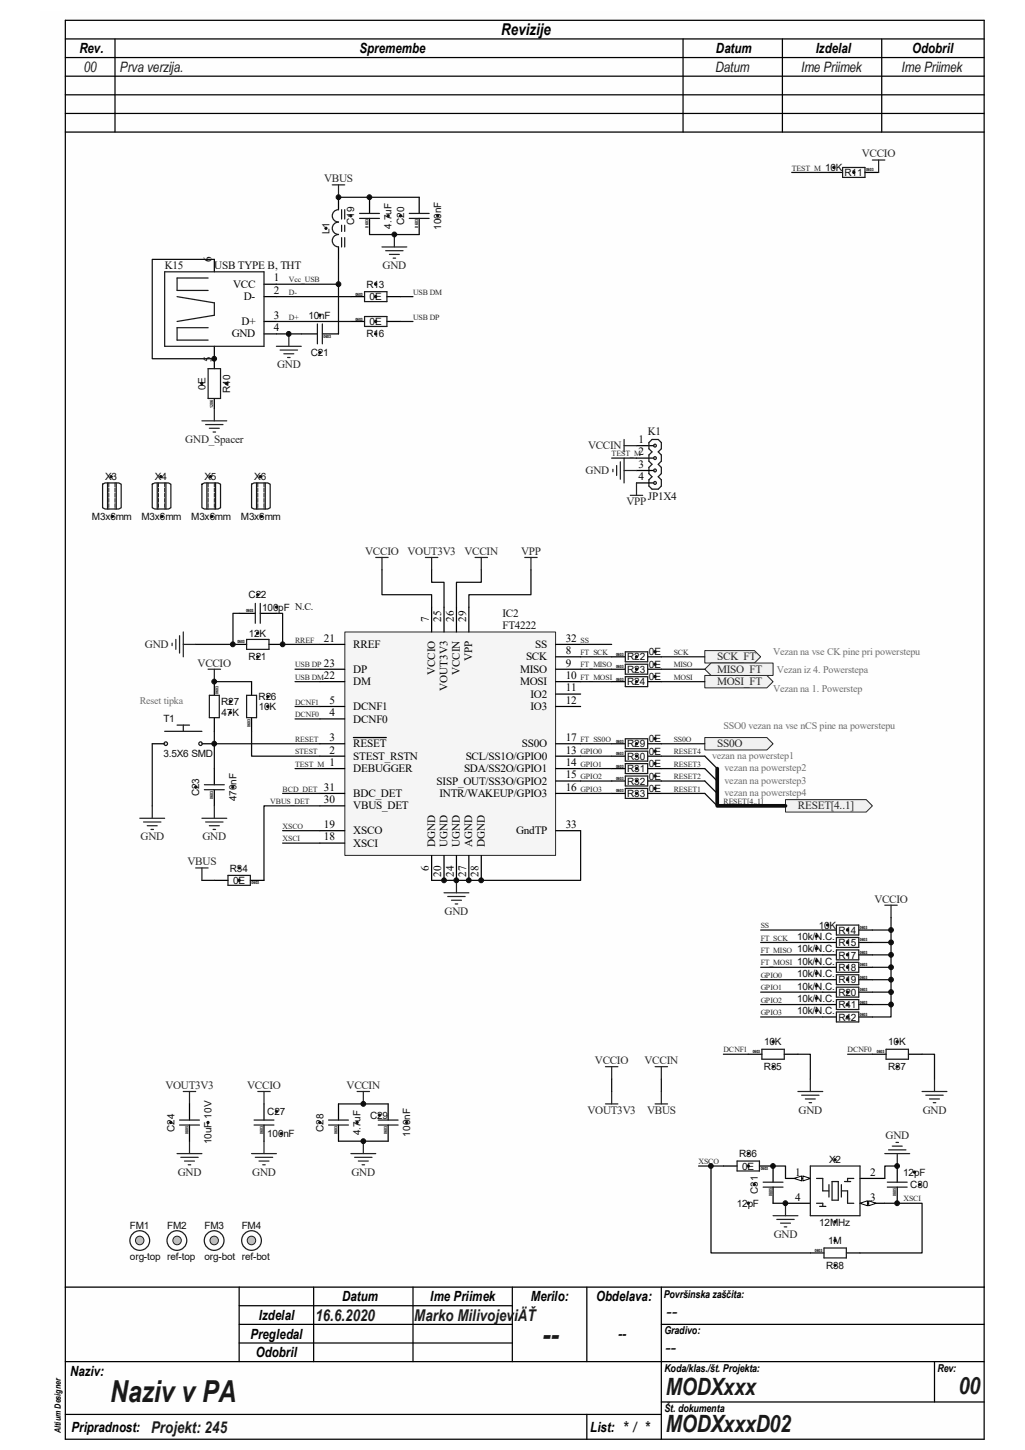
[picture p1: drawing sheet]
<svg xmlns="http://www.w3.org/2000/svg" width="210mm" height="297mm" viewBox="0 0 210 297" stroke-linecap="round" stroke-linejoin="round" font-family="sans-serif">
<path d="M8.3 2.3h193.3v292.5h-193.3z" fill="#fefefe"/>
<g fill="none" stroke="#000" stroke-width=".25">
<path d="M13.4 4.2h188.2v290.6h-188.2zM13.4 8h188.2M13.4 11.8h188.2M13.4 15.6h188.2M13.4 19.4h188.2M23.6 8v19.1M140 8v19.1M160.3 8v19.1M180.7 8v19.1M13.4 23.2h188.2M13.4 27.1h188.2M13.4 263.6h188.2"/>
<path d="M13.4 278.9h188.2M49 267.5h56M49 271.3h56M49 275.1h56M49 263.6v15.3M64.3 263.6v15.3M84.6 263.6v15.3M105 263.6v15.3M120.2 263.6v15.3M135.5 271.3h66.1M135.5 263.6v31.2M191.5 278.9v8.3"/>
<path d="M13.4 289.7h122.1M120.2 289.7v5.1M135.5 287.2h66.1"/>
</g>
<circle cx="28.6" cy="254.1" r="2.02" fill="none" stroke="#1c1c1c" stroke-width=".25"/>
<circle cx="28.6" cy="254.1" r=".87" fill="#c0c0c0" stroke="#1c1c1c" stroke-width=".2"/>
<circle cx="36.3" cy="254.1" r="2.02" fill="none" stroke="#1c1c1c" stroke-width=".25"/>
<circle cx="36.3" cy="254.1" r=".87" fill="#c0c0c0" stroke="#1c1c1c" stroke-width=".2"/>
<circle cx="43.9" cy="254.1" r="2.02" fill="none" stroke="#1c1c1c" stroke-width=".25"/>
<circle cx="43.9" cy="254.1" r=".87" fill="#c0c0c0" stroke="#1c1c1c" stroke-width=".2"/>
<circle cx="51.5" cy="254.1" r="2.02" fill="none" stroke="#1c1c1c" stroke-width=".25"/>
<circle cx="51.5" cy="254.1" r=".87" fill="#c0c0c0" stroke="#1c1c1c" stroke-width=".2"/>
<path d="M68.1 37.9h2.5M69.4 37.9v2.5M78.3 50.6h5M79 51.4h3.6M79.8 52.1h2M80.5 52.9h.6M80.8 48v2.6M41.4 86.2h5.1M42.1 87h3.6M42.9 87.7h2M43.7 88.5h.5M43.9 83.7v2.5" fill="none" stroke="#262626" stroke-width=".25"/>
<path d="M69.4 40.4v2.6M69.4 50.6v2.5M75.7 40.4v3.3M75.7 44.7v3.3M85.9 40.4v3.3M85.9 44.7v3.3M61.7 68.4h3.3M66 68.4h3.4M71.9 60.8h2.8M71.9 65.8h2.8M79.3 60.8h2.8M79.3 65.8h2.8" fill="none" stroke="#000" stroke-width=".25"/>
<g fill="none" stroke="#1c1c1c" stroke-width=".25">
<path d="M69.4 43a1.26 1.26 0 0 0-1.3 1.2 1.26 1.26 0 0 0 1.3 1.3 1.27 1.27 0 0 0-1.3 1.2 1.27 1.27 0 0 0 1.3 1.3M69.4 48a1.26 1.26 0 0 0-1.3 1.3 1.26 1.26 0 0 0 1.3 1.3M70 43v1.9M70 46.1v1.3M70 48.7v1.9M70.6 43v1.9M70.6 46.1v1.3M70.6 48.7v1.9M73.7 44.7h4.1M73.7 43.7h4.1M74.7 59.7h4.6v2.1h-4.6zM83.9 44.7h4"/>
<path d="M83.9 43.7h4M65 66.4v4M66 66.4v4M74.7 64.8h4.6v2.1h-4.6z"/>
</g>
<g fill="#0e0e0e" stroke="#0e0e0e" stroke-width=".2">
<circle cx="77" cy="58.2" r=".23"/>
<circle cx="77" cy="60.7" r=".23"/>
<circle cx="77" cy="68.4" r=".23"/>
<circle cx="77" cy="65.8" r=".23"/>
<circle cx="71.9" cy="44.2" r=".23"/>
<circle cx="79.5" cy="44.2" r=".23"/>
<circle cx="82.1" cy="44.2" r=".23"/>
<circle cx="89.7" cy="44.2" r=".23"/>
<circle cx="66.8" cy="46.8" r=".23"/>
<circle cx="65.5" cy="72.2" r=".23"/>
<circle cx="65.5" cy="64.6" r=".23"/>
</g>
<path d="M70.7 129.5h43.1v45.7h-43.1z" fill="#f5f5f5"/>
<path d="M70.7 129.5h43.1v45.7h-43.1z" fill="none" stroke="#262626" stroke-width=".2"/>
<g fill="none" stroke="#000" stroke-width=".25">
<path d="M43.9 139.6v2.8M47.7 132h2.8M49 125.6h3.3M51.5 139.6v2.8M53.3 125.6h3.3M55.1 132h2.8M65.5 137.1h5.1M65.5 139.6h5.1M65.5 132h5.1M88.4 124.4v5.1M91 124.4v5.1M93.5 124.4v5.1"/>
<path d="M96.1 124.4v5.1M113.9 134.5h5.1M113.9 137.1h5.1M113.9 139.6h5.1M113.9 132h5.1M125.3 134.5h2.8M125.3 137.1h2.8M125.3 139.6h2.8M132.7 134.5h2.8M132.7 137.1h2.8M132.7 139.6h2.8M43.9 147v2.8"/>
<path d="M43.9 157.4v3.3M51.5 147v2.8M65.5 157.4h5.1M65.5 154.9h5.1M65.5 152.3h5.1M65.5 147.3h5.1M65.5 144.7h5.1M72.4 151.1h6.8M113.9 157.4h5.1M113.9 154.9h5.1M113.9 152.3h5.1M113.9 144.7h5.1"/>
<path d="M113.9 142.2h5.1M113.9 160h5.1M125.3 152.3h2.8M132.7 152.3h2.8M43.9 161.8v3.3M65.5 162.5h5.1M65.5 172.7h5.1M65.5 170.2h5.1M65.5 165.1h5.1M88.4 175.2v5.1M91 175.2v5.1M93.5 175.2v5.1"/>
<path d="M96.1 175.2v5.1M98.6 175.2v5.1M113.9 162.5h5.1M113.9 170.2h5.1M43.9 180.3h2.8M51.3 180.3h2.8M160.9 241.4h5.1"/>
</g>
<path d="M50.5 131h4.6v2h-4.6zM52.3 123.6v4.1M53.3 123.6v4.1M128.1 133.5h4.6v2.1h-4.6zM128.1 136.1h4.6v2h-4.6zM128.1 138.6h4.6v2h-4.6zM42.9 142.4h2v4.6h-2zM50.5 142.4h2.1v4.6h-2.1zM128.1 151.3h4.6v2.1h-4.6zM41.9 161.8h4.1M41.9 160.7h4.1M46.7 179.3h4.6v2h-4.6z" fill="none" stroke="#1c1c1c" stroke-width=".25"/>
<g fill="#0e0e0e" stroke="#0e0e0e" stroke-width=".2">
<circle cx="52.8" cy="134.5" r=".23"/>
<circle cx="52.8" cy="129.7" r=".23"/>
<circle cx="52.8" cy="121.8" r=".23"/>
<circle cx="56.6" cy="124.4" r=".23"/>
<circle cx="47.2" cy="143.7" r=".23"/>
<circle cx="47.2" cy="146" r=".23"/>
<circle cx="54.9" cy="142.7" r=".23"/>
<circle cx="54.9" cy="144.7" r=".23"/>
<circle cx="40.1" cy="161.2" r=".23"/>
<circle cx="47.7" cy="161.2" r=".23"/>
<circle cx="49" cy="177.8" r=".23"/>
<circle cx="49" cy="180.3" r=".23"/>
<circle cx="130.4" cy="134.5" r=".23"/>
<circle cx="134.2" cy="133.5" r=".23"/>
<circle cx="130.4" cy="137.1" r=".23"/>
<circle cx="134.2" cy="136.1" r=".23"/>
<circle cx="130.4" cy="139.6" r=".23"/>
<circle cx="134.2" cy="138.6" r=".23"/>
<circle cx="130.4" cy="152.3" r=".23"/>
<circle cx="134.2" cy="151.3" r=".23"/>
</g>
<g fill="none" stroke="#262626" stroke-width=".25">
<path d="M77 114.2h2.5M78.3 114.2v2.5M87.2 114.2h2.5M88.4 114.2v2.5M107.5 114.2h2.6M108.8 114.2v2.5M35.3 131.7v.5M36 131v2M36.8 130.2v3.6M37.6 129.5v5M37.6 132h2.5M42.6 137.1h2.6"/>
<path d="M43.9 137.1v2.5M41.4 167.6h5.1M42.1 168.4h3.6M42.9 169.1h2M43.7 169.9h.5M43.9 165.1v2.5M91 182.9h5.1M91.7 183.6h3.6M92.5 184.4h2M93.3 185.2h.5M93.5 180.3v2.6"/>
</g>
<g fill="#fefefe" stroke="#000" stroke-width=".2">
<path d="M164.5 240.9l1.5 .5-1.5 .5z"/>
<path d="M162.7 241.4l1.6-.5v1z"/>
</g>
<path d="M160.9 246.5h5.1M176.2 246.5h5.1M176.2 241.4h5.1" fill="none" stroke="#000" stroke-width=".25"/>
<g fill="#fefefe" stroke="#000" stroke-width=".2">
<path d="M176.2 246.5l1.5-.5v1z"/>
<path d="M178 246l1.5 .5-1.5 .5z"/>
</g>
<g fill="none" stroke="#1c1c1c" stroke-width=".25">
<path d="M172.6 34.3h4.6v2h-4.6zM33.7 55.7h20.4v15.2h-20.4zM42.6 56.9h-6.3v2.6h6.3M36.3 60.8l7.6 1.2v2.6l-7.6 1.2M42.6 67.1h-6.3v2.6h6.3M171.4 189.5h4.6v2h-4.6zM171.4 192h4.6v2.1h-4.6zM171.4 194.6h4.6v2h-4.6zM171.4 197.1h4.6v2.1h-4.6zM171.4 199.7h4.6v2h-4.6zM156.1 214.9h4.6v2.1h-4.6zM171.4 202.2h4.6v2h-4.6z"/>
<path d="M181.6 214.9h4.5v2.1h-4.5zM52.1 230.4h4M52.1 229.4h4M77.5 230.4h4.1M77.5 229.4h4.1M151 237.8h4.6v2.1h-4.6zM166 238.8h10.2v10.2h-10.2zM167.3 246.5h1.3v.6M167.3 241.4h1.3v2.5h1.2M167.9 247.1h1.3M168.8 255.6h4.6v2.1h-4.6zM169.8 242.7v2.5"/>
<path d="M170.5 242h1.3v3.8h-1.3zM172.4 243.9h1.3v2.6h1.2M172.4 242.7v2.5M173 242h1.3M174.9 241.4h-1.2v.6"/>
</g>
<g fill="#0e0e0e" stroke="#0e0e0e" stroke-width=".2">
<circle cx="171.1" cy="237.6" r=".23"/>
<circle cx="171.1" cy="250.3" r=".23"/>
<circle cx="153.3" cy="236.3" r=".23"/>
<circle cx="153.3" cy="238.8" r=".23"/>
<circle cx="77.7" cy="228.4" r=".23"/>
<circle cx="83.3" cy="229.9" r=".23"/>
<circle cx="56.6" cy="227.6" r=".23"/>
<circle cx="57.6" cy="232.2" r=".23"/>
<circle cx="171.1" cy="259.2" r=".23"/>
<circle cx="171.1" cy="254.1" r=".23"/>
<circle cx="173.6" cy="190.5" r=".23"/>
<circle cx="169.6" cy="189.5" r=".23"/>
<circle cx="173.6" cy="193" r=".23"/>
<circle cx="167.3" cy="191.8" r=".23"/>
<circle cx="173.6" cy="195.6" r=".23"/>
<circle cx="167.3" cy="194.3" r=".23"/>
<circle cx="173.6" cy="198.1" r=".23"/>
<circle cx="167.3" cy="196.9" r=".23"/>
<circle cx="173.6" cy="200.7" r=".23"/>
<circle cx="167.3" cy="199.4" r=".23"/>
<circle cx="173.6" cy="203.2" r=".23"/>
<circle cx="167.3" cy="201.9" r=".23"/>
<circle cx="174.9" cy="35.3" r=".23"/>
<circle cx="170.8" cy="34.3" r=".23"/>
<circle cx="183.8" cy="218.5" r=".23"/>
<circle cx="183.8" cy="213.4" r=".23"/>
<circle cx="158.4" cy="218.5" r=".23"/>
<circle cx="158.4" cy="213.4" r=".23"/>
</g>
<g fill="none" stroke="#000" stroke-width=".25">
<path d="M169.8 35.3h2.8M177.2 35.3h2.8M43.9 53.1v2.6M54.1 58.2h2.5M43.9 70.9v2.6M54.1 60.8h2.5M54.1 65.8h2.5M54.1 68.4h2.5M168.6 190.5h2.8M168.6 193.1h2.8M168.6 195.6h2.8M168.6 198.1h2.8"/>
<path d="M176 190.5h2.8M176 193.1h2.8M176 195.6h2.8M176 198.1h2.8M153.3 215.9h2.8M160.7 215.9h2.8M168.6 200.7h2.8M168.6 203.2h2.8M176 200.7h2.8M176 203.2h2.8M178.8 215.9h2.8M186.1 215.9h2.8"/>
<path d="M54.1 226.1v3.3M54.1 230.4v3.4M79.5 226.1v3.3M79.5 230.4v3.4M148.2 238.8h2.8M155.6 238.8h2.8M166 256.6h2.8M173.4 256.6h2.8"/>
</g>
<g fill="none" stroke="#262626" stroke-width=".25">
<path d="M178.8 32.8h2.5M180 32.8v2.5M97.3 114.2h2.6M98.6 114.2v2.5M181.3 185.4h2.5M182.6 185.4v2.6M124.1 218.5h2.5M125.3 218.5v2.5M134.2 218.5h2.6M135.5 218.5v2.5M36.3 236.3h5.1M37 237.1h3.6"/>
<path d="M37.6 223.6h2.5M37.8 237.8h2M38.6 238.6h.5M38.8 223.6v2.5M38.8 233.8v2.5M51.5 236.3h5.1M52.3 237.1h3.6M52.8 223.6h2.6M53.1 237.8h2M53.8 238.6h.5M54.1 223.6v2.5M54.1 233.8v2.5"/>
<path d="M71.9 236.3h5.1M72.7 237.1h3.5M73.2 223.6h2.5M73.4 237.8h2.1M74.2 238.6h.5M74.4 223.6v2.5M74.4 233.8v2.5M124.1 226.1h2.5M125.3 223.6v2.5M134.2 226.1h2.6M135.5 223.6v2.5M163.5 223.6h5.1"/>
<path d="M164.3 224.3h3.5M165 225.1h2M165.8 225.9h.5M166 221v2.6M181.3 236.3h5.1M182.1 235.5h3.5M182.8 234.8h2.1M183.6 234h.5M183.8 236.3v2.5M188.9 223.6h5.1M189.7 224.3h3.6M190.5 225.1h2"/>
<path d="M191.2 225.9h.5M191.5 221v2.6M158.4 249h5.1M159.2 249.8h3.5M159.9 250.5h2.1M160.7 251.3h.5M160.9 246.5v2.5"/>
</g>
<g fill="#f0f0f0" stroke="#262626" stroke-width=".2">
<path d="M144.4 133.3h10.2l1.3 1.2-1.3 1.3h-10.2z" fill-rule="evenodd"/>
<path d="M144.4 138.4h12.7l1.3 1.2-1.3 1.3h-12.7z" fill-rule="evenodd"/>
</g>
<path d="M125.3 154.9h2.8M125.3 157.4h2.8M125.3 160h2.8M132.7 154.9h2.8M132.7 157.4h2.8M132.7 160h2.8M125.3 162.5h2.8M132.7 162.5h2.8" fill="none" stroke="#000" stroke-width=".25"/>
<path d="M128.1 153.9h4.6v2h-4.6zM128.1 156.4h4.6v2.1h-4.6zM128.1 159h4.6v2h-4.6zM128.1 161.5h4.6v2h-4.6z" fill="none" stroke="#1c1c1c" stroke-width=".25"/>
<g fill="#0e0e0e" stroke="#0e0e0e" stroke-width=".2">
<circle cx="130.4" cy="154.9" r=".23"/>
<circle cx="134.2" cy="153.9" r=".23"/>
<circle cx="130.4" cy="157.4" r=".23"/>
<circle cx="134.2" cy="156.4" r=".23"/>
<circle cx="130.4" cy="160" r=".23"/>
<circle cx="134.2" cy="158.9" r=".23"/>
<circle cx="130.4" cy="162.5" r=".23"/>
<circle cx="134.2" cy="161.5" r=".23"/>
</g>
<g fill="#f0f0f0" stroke="#262626" stroke-width=".2">
<path d="M144.4 137.1l1.3-1.3h12.7v2.6h-12.7z" fill-rule="evenodd"/>
<path d="M160.9 163.8h16.6l1.3 1.3-1.3 1.2h-16.6z" fill-rule="evenodd"/>
</g>
<path d="M144.4 154.9l2.6 2.5M144.4 157.4l2.6 2.6M144.4 160l2.6 2.5M144.4 162.5l2.6 2.6" fill="none" stroke="#0e0e0e" stroke-width=".25"/>
<path d="M144.4 151.1h12.7l1.3 1.2-1.3 1.3h-12.7z" fill-rule="evenodd" fill="#f0f0f0" stroke="#262626" stroke-width=".2"/>
<g fill="none" stroke="#262626" stroke-width=".25">
<path d="M56.6 70.9h5.1M57.4 71.7h3.6M58.2 72.5h2M58.9 73.2h.5M59.2 68.4v2.5M125.6 96.1v.5M126.3 95.4v2M127.1 94.6v3.6M127.9 90v2.6M127.9 93.8v5.1M127.9 91.3h2.5M127.9 96.4h2.5"/>
<path d="M130.4 98.9v2.6M129.1 101.5h2.6M28.6 167.6h5.1M29.4 168.4h3.6M30.2 169.1h2M30.9 169.9h.5M31.2 165.1v2.5M40.1 177.8h2.5M41.4 177.8v2.5"/>
</g>
<g fill="none" stroke="#000" stroke-width=".25">
<path d="M43.9 73.5v2M43.9 81.6v2.1M130.4 91.3h3.6M130.4 93.8h3.6M130.4 96.4h3.6M130.4 98.9h3.6M31.2 152.3h2.5M41.4 152.3h2.5M168.6 205.8h2.8M168.6 208.3h2.8M176 205.8h2.8M176 208.3h2.8"/>
<path d="M38.8 226.1v3.3M38.8 230.4v3.4M69.4 226.1v3.3M69.4 230.4v3.4M158.4 238.8v3.3M183.8 238.8v3.3M158.4 243.2v3.3M183.8 243.2v3.3"/>
</g>
<g fill="none" stroke="#1c1c1c" stroke-width=".25">
<path d="M42.6 75.5h2.6v6.1h-2.6zM21 99.2l.5-.3h2.8l.5 .3v4.8l-.5 .3h-2.8l-.5-.3zM22 98.9v5.4M23.8 98.9v5.4M31.2 99.2l.5-.3h2.8l.5 .3v4.8l-.5 .3h-2.8l-.5-.3zM32.2 98.9v5.4M34 98.9v5.4M41.4 99.2l.5-.3h2.8l.5 .3v4.8l-.5 .3h-2.8l-.5-.3zM42.4 98.9v5.4M44.2 98.9v5.4M51.5 99.2l.6-.3h2.8l.5 .3v4.8l-.5 .3h-2.8l-.6-.3zM52.6 98.9v5.4"/>
<path d="M54.3 98.9v5.4M133 90.7l.6-.7h1.3l.6 .7v1.2l-.6 .7 .6 .6v1.3l-.6 .6 .6 .6v1.3l-.6 .6 .6 .7v1.3l-.6 .6h-1.3l-.6-.6v-1.3l.6-.7-.6-.6v-1.3l.6-.6-.6-.6v-1.3l.6-.6-.6-.7zM33.7 149.8h7.7M36.3 148.5h2.5M37.6 148.5v1.3M171.4 204.8h4.6v2h-4.6zM171.4 207.3h4.6v2h-4.6zM36.8 230.4h4.1M36.8 229.4h4.1M67.3 230.4h4.1M67.3 229.4h4.1M156.4 243.2h4"/>
<path d="M156.4 242.1h4M181.8 243.2h4.1M181.8 242.1h4.1"/>
<circle cx="134.2" cy="93.8" r=".29"/>
<circle cx="134.2" cy="91.3" r=".29"/>
<circle cx="134.2" cy="96.4" r=".29"/>
<circle cx="134.2" cy="98.9" r=".29"/>
<circle cx="34" cy="152.3" r=".36"/>
<circle cx="41.1" cy="152.3" r=".36"/>
</g>
<g fill="#0e0e0e" stroke="#0e0e0e" stroke-width=".2">
<circle cx="173.6" cy="205.8" r=".23"/>
<circle cx="167.3" cy="204.5" r=".23"/>
<circle cx="173.6" cy="208.3" r=".23"/>
<circle cx="167.3" cy="207" r=".23"/>
<circle cx="32.9" cy="97.6" r=".23"/>
<circle cx="33.2" cy="105.8" r=".23"/>
<circle cx="22.8" cy="97.6" r=".23"/>
<circle cx="23" cy="105.8" r=".23"/>
<circle cx="43.1" cy="97.6" r=".23"/>
<circle cx="43.4" cy="105.8" r=".23"/>
<circle cx="53.3" cy="97.6" r=".23"/>
<circle cx="53.6" cy="105.8" r=".23"/>
<circle cx="35" cy="229.9" r=".23"/>
<circle cx="42.6" cy="229.9" r=".23"/>
<circle cx="46.4" cy="78.6" r=".23"/>
<circle cx="41.3" cy="78.6" r=".23"/>
<circle cx="65.5" cy="229.9" r=".23"/>
<circle cx="73.2" cy="229.9" r=".23"/>
<circle cx="154.6" cy="242.6" r=".23"/>
<circle cx="153.3" cy="246.5" r=".23"/>
<circle cx="188.4" cy="242.6" r=".23"/>
<circle cx="187.4" cy="240.1" r=".23"/>
<circle cx="43.9" cy="152.3" r=".49"/>
<circle cx="43.9" cy="139.6" r=".49"/>
<circle cx="43.9" cy="73.5" r=".49"/>
<circle cx="47.7" cy="132" r=".49"/>
<circle cx="57.9" cy="132" r=".49"/>
<circle cx="59.1" cy="68.4" r=".49"/>
<circle cx="69.3" cy="58.2" r=".49"/>
<circle cx="69.3" cy="40.4" r=".49"/>
<circle cx="74.4" cy="233.8" r=".49"/>
<circle cx="74.4" cy="226.1" r=".49"/>
<circle cx="75.7" cy="40.4" r=".49"/>
<circle cx="80.8" cy="48" r=".49"/>
<circle cx="91" cy="180.3" r=".49"/>
<circle cx="93.5" cy="180.3" r=".49"/>
<circle cx="96" cy="180.3" r=".49"/>
<circle cx="98.6" cy="180.3" r=".49"/>
<circle cx="145.6" cy="238.8" r=".49"/>
<circle cx="158.4" cy="238.8" r=".49"/>
<circle cx="160.9" cy="246.5" r=".49"/>
<circle cx="182.6" cy="205.8" r=".49"/>
<circle cx="182.6" cy="203.2" r=".49"/>
<circle cx="182.6" cy="200.7" r=".49"/>
<circle cx="182.6" cy="198.1" r=".49"/>
<circle cx="182.6" cy="195.6" r=".49"/>
<circle cx="182.6" cy="193" r=".49"/>
<circle cx="182.6" cy="190.5" r=".49"/>
<circle cx="183.8" cy="246.5" r=".49"/>
<circle cx="183.8" cy="238.8" r=".49"/>
</g>
<path d="M22.3 98.9v5.4M23.6 98.9v5.4M32.5 98.9v5.4M33.7 98.9v5.4M42.6 98.9v5.4M43.9 98.9v5.4M52.8 98.9v5.4M54.1 98.9v5.4" fill="none" stroke="#1c1c1c" stroke-width=".2" stroke-dasharray=".8 .3"/>
<g fill="none" stroke="#0e0e0e" stroke-width=".25">
<path d="M162.2 35.3h7.6M43.9 53.1h-12.7v20.4h12.7M69.4 40.4h16.5M69.4 53.1v5.1h-12.8M69.4 58.2v10.2M75.7 48h10.2M56.6 68.4h5.1M56.6 60.8h15.3M56.6 65.8h15.3M82.1 60.8h2.5M82.1 65.8h2.5M125.3 93.8h5.1"/>
<path d="M78.3 116.7v5.1h10.1v2.6M88.4 116.7v2.6h2.6v5.1M98.6 116.7v2.6h-5.1v5.1M108.8 116.7v5.1h-12.7v2.6M43.9 139.6h7.6M49 125.6h-1.3v6.4h-7.6M56.6 125.6h1.3v6.4h7.6M60.5 137.1h5M60.5 139.6h5M119 137.1h6.3M119 139.6h6.3M119 132h6.3"/>
<path d="M119 134.5h6.3M135.5 137.1h8.9M135.5 139.6h8.9M135.5 134.5h8.9M31.2 152.3v12.8M43.9 149.8v2.5M51.5 149.8v5.1h14M60.5 157.4h5M60.5 144.7h5M60.5 147.3h5M65.5 152.3h-21.6v5.1M119 157.4h6.3"/>
<path d="M119 152.3h6.3M119 154.9h6.3M119 160h6.3M135.5 157.4h8.9M135.5 152.3h8.9M135.5 154.9h8.9M135.5 160h8.9M57.9 162.5h7.6M57.9 170.2h7.6M57.9 172.7h7.6M65.5 165.1h-11.4v15.2M119 170.2v10.1h-30.6"/>
<path d="M119 162.5h6.3M135.5 162.5h8.9M41.4 180.3h2.5M155.9 190.5h12.7M155.9 193.1h12.7M155.9 195.6h12.7M155.9 198.1h12.7M178.8 190.5h3.8M178.8 193.1h3.8M178.8 195.6h3.8M178.8 198.1h3.8M182.6 188v15.2h-3.8"/>
<path d="M148.2 215.9h5.1M155.9 200.7h12.7M155.9 203.2h12.7M155.9 205.8h12.7M155.9 208.3h12.7M163.5 215.9h2.5v5.1M173.7 215.9h5.1M178.8 200.7h3.8M178.8 205.8h3.8M182.6 203.2v5.1h-3.8M188.9 215.9h2.6v5.1M69.4 233.8h10.1"/>
<path d="M69.4 226.1h10.1M125.3 221v2.6M135.5 221v2.6M143.1 238.8h5.1M145.7 238.8v17.8h20.3M158.4 238.8h2.5v2.6M183.8 238.8h-2.5v2.6M158.4 246.5h2.5M181.3 246.5h7.6v10.1h-12.7"/>
</g>
<path d="M147 157.4v7.7h13.9" fill="none" stroke="#0e0e0e" stroke-width=".76"/>
<g font-size="6.2" fill="#1c1c1c">
<text x="111.2" y="275.4">--</text>
<text x="22.6" y="287.1">Naziv v PA</text>
</g>
<g font-size="4.9" fill="#1c1c1c">
<text x="136.4" y="285.8">MODXxxx</text>
<text x="196.4" y="285.6">00</text>
<text x="136.4" y="293.4">MODXxxxD02</text>
</g>
<g font-size="4.1" fill="#1c1c1c">
<text x="136.5" y="270">--</text>
<text x="136.3" y="277.3">--</text>
</g>
<text font-size="3.3" x="102.7" y="7.2">Revizije</text>
<g font-size="3.3" fill="#1c1c1c">
<text x="64.6" y="270.6">16.6.2020</text>
<text x="84.9" y="270.6">Marko MilivojeviÄŤ</text>
<text x="30.9" y="293.5">Projekt: 245</text>
<text x="127.6" y="293.5">*</text>
<text x="132" y="293.5">*</text>
</g>
<text font-size="3.1" fill="#1c1c1c" x="126.7" y="274.3">--</text>
<g font-size="2.9">
<text x="16.3" y="10.9">Rev.</text>
<text x="73.6" y="10.9">Spremembe</text>
<text x="146.7" y="10.9">Datum</text>
<text x="167.1" y="10.9">Izdelal</text>
<text x="186.9" y="10.9">Odobril</text>
<text x="70.1" y="266.6">Datum</text>
<text x="88.1" y="266.6">Ime Priimek</text>
<text x="108.8" y="266.6">Merilo:</text>
<text x="122.1" y="266.6">Obdelava:</text>
<text x="51.3" y="274.2">Pregledal</text>
<text x="53" y="270.4">Izdelal</text>
<text x="14.4" y="281.8">Naziv:</text>
<text x="52.5" y="278">Odobril</text>
<text x="14.6" y="293.3">Pripradnost:</text>
<text x="121" y="293.3">List:</text>
</g>
<g font-size="2.9" fill="#1c1c1c">
<text x="17.1" y="14.7">00</text>
<text x="24.6" y="14.7">Prva verzija.</text>
<text x="146.6" y="14.7">Datum</text>
<text x="164.1" y="14.7">Ime Priimek</text>
<text x="184.7" y="14.7">Ime Priimek</text>
<text x="129.7" y="293.3">/</text>
</g>
<g font-size="2.3" fill="#262626">
<text x="176.6" y="32.2">VCCIO</text>
<text x="66.4" y="37.3">VBUS</text>
<text x="78.4" y="55.1">GND</text>
<text x="56.8" y="75.5">GND</text>
<text x="38" y="90.7">GND_Spacer</text>
<text x="120.5" y="92">VCCIN</text>
<text x="120" y="97.1">GND</text>
<text x="128.4" y="103.5">VPP</text>
<text x="74.8" y="113.6">VCCIO</text>
<text x="83.5" y="113.6">VOUT3V3</text>
<text x="95.2" y="113.6">VCCIN</text>
<text x="106.8" y="113.6">VPP</text>
<text x="29.7" y="132.7">GND</text>
<text x="40.5" y="136.5">VCCIO</text>
<text x="146.9" y="135.3">SCK_FT</text>
<text x="146.9" y="137.8">MISO_FT</text>
<text x="146.9" y="140.3">MOSI_FT</text>
<text x="146.9" y="153.1">SS0O</text>
<text x="163.5" y="165.8">RESET[4..1]</text>
<text x="28.8" y="172.1">GND</text>
<text x="41.5" y="172.1">GND</text>
<text x="38.4" y="177.2">VBUS</text>
<text x="179.2" y="184.9">VCCIO</text>
<text x="91.1" y="187.4">GND</text>
<text x="121.9" y="217.9">VCCIO</text>
<text x="132.1" y="217.9">VCCIN</text>
<text x="33.9" y="223">VOUT3V3</text>
<text x="50.7" y="223">VCCIO</text>
<text x="71" y="223">VCCIN</text>
<text x="120.4" y="228.1">VOUT3V3</text>
<text x="132.6" y="228.1">VBUS</text>
<text x="163.6" y="228.1">GND</text>
<text x="181.4" y="233.2">GND</text>
<text x="189.1" y="228.1">GND</text>
<text x="36.4" y="240.8">GND</text>
<text x="51.7" y="240.8">GND</text>
<text x="72" y="240.8">GND</text>
<text x="158.5" y="253.5">GND</text>
</g>
<g font-size="2.3">
<text x="43.4" y="53.6" transform="rotate(-90 43.4 53.6)">6</text>
<text x="47.8" y="58.9">VCC</text>
<text x="56.1" y="57.7">1</text>
<text x="50" y="61.5">D-</text>
<text x="56.1" y="60.2">2</text>
<text x="56.1" y="65.3">3</text>
<text x="47.5" y="69.1">GND</text>
<text x="49.5" y="66.6">D+</text>
<text x="56.1" y="67.9">4</text>
<text x="43.4" y="74.1" transform="rotate(-90 43.4 74.1)">5</text>
<text x="130.9" y="90.7">1</text>
<text x="130.9" y="93.3">2</text>
<text x="130.9" y="95.8">3</text>
<text x="130.9" y="98.4">4</text>
<text x="66.4" y="131.4">21</text>
<text x="87.9" y="127.4" transform="rotate(-90 87.9 127.4)">7</text>
<text x="90.4" y="127.4" transform="rotate(-90 90.4 127.4)">25</text>
<text x="93" y="127.4" transform="rotate(-90 93 127.4)">26</text>
<text x="95.5" y="127.4" transform="rotate(-90 95.5 127.4)">29</text>
<text x="115.9" y="131.4">32</text>
<text x="66.4" y="136.5">23</text>
<text x="72.4" y="132.7">RREF</text>
<text x="72.4" y="137.8">DP</text>
<text x="96.8" y="135.4" transform="rotate(-90 96.8 135.4)">VPP</text>
<text x="106.6" y="137.8">MISO</text>
<text x="107.8" y="135.3">SCK</text>
<text x="109.6" y="132.7">SS</text>
<text x="115.9" y="134">8</text>
<text x="115.9" y="136.5">9</text>
<text x="66.4" y="139.1">22</text>
<text x="72.4" y="140.3">DM</text>
<text x="89.2" y="138.3" transform="rotate(-90 89.2 138.3)">VCCIO</text>
<text x="91.7" y="141.5" transform="rotate(-90 91.7 141.5)">VOUT3V3</text>
<text x="94.2" y="138.3" transform="rotate(-90 94.2 138.3)">VCCIN</text>
<text x="106.6" y="140.3">MOSI</text>
<text x="108.7" y="142.9">IO2</text>
<text x="115.9" y="139.1">10</text>
<text x="115.9" y="141.6">11</text>
<text x="67.5" y="146.7">4</text>
<text x="67.5" y="144.1">5</text>
<text x="72.4" y="148">DCNF0</text>
<text x="72.4" y="145.4">DCNF1</text>
<text x="108.7" y="145.4">IO3</text>
<text x="115.9" y="144.1">12</text>
<text x="67.5" y="154.3">2</text>
<text x="67.5" y="151.8">3</text>
<text x="72.4" y="155.6">STEST_RSTN</text>
<text x="72.4" y="153.1">RESET</text>
<text x="95.4" y="155.6">SCL/SS1O/GPIO0</text>
<text x="106.9" y="153.1">SS0O</text>
<text x="115.9" y="154.3">13</text>
<text x="115.9" y="151.8">17</text>
<text x="66.4" y="162">31</text>
<text x="67.5" y="156.9">1</text>
<text x="72.4" y="158.2">DEBUGGER</text>
<text x="89.5" y="160.7">SISP_OUT/SS3O/GPIO2</text>
<text x="95.1" y="158.2">SDA/SS2O/GPIO1</text>
<text x="115.9" y="156.9">14</text>
<text x="115.9" y="159.4">15</text>
<text x="115.9" y="162">16</text>
<text x="66.4" y="164.5">30</text>
<text x="72.4" y="165.8">VBUS_DET</text>
<text x="72.4" y="163.2">BDC_DET</text>
<text x="90" y="163.2">INTR/WAKEUP/GPIO3</text>
<text x="66.4" y="172.1">18</text>
<text x="66.4" y="169.6">19</text>
<text x="72.4" y="173.4">XSCI</text>
<text x="72.4" y="170.9">XSCO</text>
<text x="89.2" y="173.5" transform="rotate(-90 89.2 173.5)">DGND</text>
<text x="91.7" y="173.5" transform="rotate(-90 91.7 173.5)">UGND</text>
<text x="94.2" y="173.5" transform="rotate(-90 94.2 173.5)">UGND</text>
<text x="96.8" y="173.5" transform="rotate(-90 96.8 173.5)">AGND</text>
<text x="99.3" y="173.5" transform="rotate(-90 99.3 173.5)">DGND</text>
<text x="105.7" y="170.9">GndTP</text>
<text x="115.9" y="169.6">33</text>
<text x="87.9" y="178.4" transform="rotate(-90 87.9 178.4)">6</text>
<text x="90.4" y="179.6" transform="rotate(-90 90.4 179.6)">20</text>
<text x="93" y="179.6" transform="rotate(-90 93 179.6)">24</text>
<text x="95.5" y="179.6" transform="rotate(-90 95.5 179.6)">27</text>
<text x="98" y="179.6" transform="rotate(-90 98 179.6)">28</text>
<text x="162.9" y="240.8">1</text>
<text x="162.9" y="245.9">4</text>
<text x="178.3" y="240.8">2</text>
<text x="178.3" y="245.9">3</text>
</g>
<g font-size="2.3" fill="#0e0e0e">
<text x="33.7" y="55.1">K15</text>
<text x="43.9" y="55.1">USB TYPE B, THT</text>
<text x="132.7" y="89.2">K1</text>
<text x="132.7" y="102.4">JP1X4</text>
<text x="103" y="126.4">IC2</text>
<text x="103" y="128.9">FT4222</text>
</g>
<g font-size="2.2">
<text x="136" y="265.9">Površinska zaščita:</text>
<text x="136.1" y="273.3">Gradivo:</text>
<text x="136.1" y="281">Koda/klas./št. Projekta:</text>
<text x="192.1" y="281">Rev:</text>
<text x="136.1" y="289.3">Št. dokumenta</text>
</g>
<g font-size="2.1" fill="#6c6c6c">
<text x="158.4" y="134.1">Vezan na vse CK pine pri powerstepu</text>
<text x="159.2" y="137.9">Vezan iz 4. Powerstepa</text>
<text x="158.4" y="141.7">Vezan na 1. Powerstep</text>
<text x="28.7" y="144.3">Reset tipka</text>
<text x="148.2" y="149.4">SSO0 vezan na vse nCS pine na powerstepu</text>
<text x="145.9" y="155.4">vezan na powerstep1</text>
<text x="148.5" y="158">vezan na powerstep2</text>
<text x="148.5" y="160.5">vezan na powerstep3</text>
<text x="148.5" y="163.1">vezan na powerstep4</text>
</g>
<g font-size="2" fill="#0e0e0e">
<text x="169" y="35.1">10K</text>
<text x="173.1" y="36.1">R11</text>
<text x="67.5" y="47.9" transform="rotate(-90 67.5 47.9)">L1</text>
<text x="72.6" y="46.1" transform="rotate(-90 72.6 46.1)">C19</text>
<text x="80.2" y="46.9" transform="rotate(-90 80.2 46.9)">4.7uF</text>
<text x="82.8" y="46.1" transform="rotate(-90 82.8 46.1)">C20</text>
<text x="90.4" y="47.1" transform="rotate(-90 90.4 47.1)">100nF</text>
<text x="75.1" y="58.9">R13</text>
<text x="63.2" y="65.3">10nF</text>
<text x="75.7" y="61.5">0E</text>
<text x="75.1" y="69.1">R16</text>
<text x="75.7" y="66.6">0E</text>
<text x="63.7" y="72.9">C21</text>
<text x="42.1" y="79.8" transform="rotate(-90 42.1 79.8)">0E</text>
<text x="47.2" y="80.4" transform="rotate(-90 47.2 80.4)">R40</text>
<text x="21.5" y="98.4">X3</text>
<text x="31.7" y="98.4">X4</text>
<text x="41.9" y="98.4">X5</text>
<text x="52.1" y="98.4">X6</text>
<text x="18.8" y="106.5">M3x6mm</text>
<text x="29" y="106.5">M3x6mm</text>
<text x="39.2" y="106.5">M3x6mm</text>
<text x="49.4" y="106.5">M3x6mm</text>
<text x="50.9" y="122.6">C22</text>
<text x="53.7" y="125.1">100pF N.C.</text>
<text x="51" y="130.4">12K</text>
<text x="50.9" y="135.3">R21</text>
<text x="128.5" y="135.3">R22</text>
<text x="128.5" y="137.8">R23</text>
<text x="133" y="134.2">0E</text>
<text x="133" y="136.8">0E</text>
<text x="53" y="143.4">R26</text>
<text x="128.5" y="140.3">R24</text>
<text x="133" y="139.3">0E</text>
<text x="33.5" y="147.9">T1</text>
<text x="45.3" y="144.4">R27</text>
<text x="45.4" y="146.7">47K</text>
<text x="53" y="145.5">10K</text>
<text x="33.5" y="155">3.5X6 SMD</text>
<text x="128.5" y="153.1">R29</text>
<text x="128.5" y="155.6">R30</text>
<text x="133" y="152.1">0E</text>
<text x="133" y="154.6">0E</text>
<text x="128.5" y="158.2">R31</text>
<text x="128.5" y="160.7">R32</text>
<text x="133" y="157.1">0E</text>
<text x="133" y="159.7">0E</text>
<text x="40.8" y="163.2" transform="rotate(-90 40.8 163.2)">C23</text>
<text x="48.4" y="164.2" transform="rotate(-90 48.4 164.2)">470nF</text>
<text x="128.5" y="163.2">R33</text>
<text x="133" y="162.2">0E</text>
<text x="47.1" y="178.5">R34</text>
<text x="47.8" y="181.1">0E</text>
<text x="167.8" y="190.2">10K</text>
<text x="171.8" y="191.2">R14</text>
<text x="163.3" y="192.5">10k/N.C.</text>
<text x="163.3" y="195">10k/N.C.</text>
<text x="163.3" y="197.6">10k/N.C.</text>
<text x="171.8" y="193.8">R15</text>
<text x="171.8" y="196.3">R17</text>
<text x="163.3" y="200.2">10k/N.C.</text>
<text x="163.3" y="202.7">10k/N.C.</text>
<text x="171.8" y="198.9">R18</text>
<text x="171.8" y="201.4">R19</text>
<text x="171.8" y="204">R20</text>
<text x="163.3" y="205.2">10k/N.C.</text>
<text x="163.3" y="207.8">10k/N.C.</text>
<text x="171.8" y="206.5">R41</text>
<text x="171.8" y="209">R42</text>
<text x="156.5" y="214.1">10K</text>
<text x="182" y="214.1">10K</text>
<text x="156.5" y="219.2">R35</text>
<text x="181.9" y="219.2">R37</text>
<text x="35.7" y="231.8" transform="rotate(-90 35.7 231.8)">C24</text>
<text x="54.7" y="228.4">C27</text>
<text x="54.7" y="233">100nF</text>
<text x="66.3" y="231.8" transform="rotate(-90 66.3 231.8)">C28</text>
<text x="73.9" y="232.6" transform="rotate(-90 73.9 232.6)">4.7uF</text>
<text x="75.9" y="229.2">C29</text>
<text x="84.1" y="232.8" transform="rotate(-90 84.1 232.8)">100nF</text>
<text x="43.3" y="234.4" transform="rotate(-90 43.3 234.4)">10uF 10V</text>
<text x="151.4" y="237">R36</text>
<text x="152.1" y="239.6">0E</text>
<text x="169.9" y="238.3">X2</text>
<text x="155.3" y="244.6" transform="rotate(-90 155.3 244.6)">C31</text>
<text x="185.1" y="240.8">12pF</text>
<text x="186.5" y="243.4">C30</text>
<text x="26.6" y="251.7">FM1</text>
<text x="34.2" y="251.7">FM2</text>
<text x="41.9" y="251.7">FM3</text>
<text x="49.5" y="251.7">FM4</text>
<text x="151" y="247.2">12pF</text>
<text x="167.9" y="251">12MHz</text>
<text x="169.7" y="254.8">1M</text>
<text x="26.6" y="258">org-top ref-top</text>
<text x="41.9" y="258">org-bot ref-bot</text>
<text x="169.2" y="259.9">R38</text>
</g>
<text font-size="1.8" x="12.5" y="293.5" transform="rotate(-90 12.5 293.5)">Altium Designer</text>
<g font-size="1.6" fill="#262626">
<text x="162.2" y="34.9">TEST_M</text>
<text x="59.2" y="57.8">Vcc_USB</text>
<text x="59.2" y="65.4">D+</text>
<text x="59.2" y="60.4">D-</text>
<text x="84.6" y="60.4">USB DM</text>
<text x="84.6" y="65.4">USB DP</text>
<text x="125.3" y="93.5">TEST_M</text>
<text x="60.5" y="131.6">RREF</text>
<text x="119" y="131.6">SS</text>
<text x="60.5" y="136.7">USB DP</text>
<text x="119" y="134.2">FT_SCK</text>
<text x="119" y="136.7">FT_MISO</text>
<text x="138" y="134.2">SCK</text>
<text x="138" y="136.7">MISO</text>
<text x="60.5" y="139.2">USB DM</text>
<text x="119" y="139.2">FT_MOSI</text>
<text x="138" y="139.2">MOSI</text>
<text x="60.5" y="146.9">DCNF0</text>
<text x="60.5" y="144.3">DCNF1</text>
<text x="60.5" y="152">RESET</text>
<text x="60.5" y="154.5">STEST</text>
<text x="119" y="152">FT_SS0O</text>
<text x="119" y="154.5">GPIO0</text>
<text x="138" y="154.5">RESET4</text>
<text x="138" y="152">SS0O</text>
<text x="60.5" y="157.1">TEST_M</text>
<text x="119" y="157.1">GPIO1</text>
<text x="119" y="159.6">GPIO2</text>
<text x="138" y="159.6">RESET2</text>
<text x="138" y="157.1">RESET3</text>
<text x="55.4" y="164.7">VBUS_DET</text>
<text x="57.9" y="162.1">BCD_DET</text>
<text x="119" y="162.1">GPIO3</text>
<text x="138" y="162.1">RESET1</text>
<text x="148.2" y="164.7">RESET[4..1]</text>
<text x="57.9" y="169.8">XSCO</text>
<text x="57.9" y="172.3">XSCI</text>
<text x="155.9" y="190.1">SS</text>
<text x="155.9" y="192.7">FT_SCK</text>
<text x="155.9" y="195.2">FT_MISO</text>
<text x="155.9" y="197.7">FT_MOSI</text>
<text x="155.9" y="200.3">GPIO0</text>
<text x="155.9" y="202.9">GPIO1</text>
<text x="155.9" y="205.4">GPIO2</text>
<text x="155.9" y="207.9">GPIO3</text>
<text x="148.2" y="215.6">DCNF1</text>
<text x="173.7" y="215.6">DCNF0</text>
<text x="143.1" y="238.5">XSCO</text>
<text x="185.1" y="246.1">XSCI</text>
</g>
<g font-size=".9">
<text x="177.5" y="35.1">0603</text>
<text x="75.5" y="46.6" transform="rotate(-90 75.5 46.6)">0603</text>
<text x="85.7" y="46.6" transform="rotate(-90 85.7 46.6)">0603</text>
<text x="72.8" y="60.5">0603</text>
<text x="72.8" y="65.7">0603</text>
<text x="66.3" y="69.2">0603</text>
<text x="43.7" y="83.5" transform="rotate(-90 43.7 83.5)">1206</text>
<text x="50.4" y="125.4">0603</text>
<text x="48.6" y="131.8">0603</text>
<text x="126.2" y="134.3">0603</text>
<text x="126.2" y="136.9">0603</text>
<text x="44.7" y="142.2" transform="rotate(-90 44.7 142.2)">0603</text>
<text x="126.2" y="139.4">0603</text>
<text x="51.3" y="148.9" transform="rotate(-90 51.3 148.9)">0603</text>
<text x="126.2" y="152.1">0603</text>
<text x="126.2" y="154.7">0603</text>
<text x="126.2" y="157.2">0603</text>
<text x="126.2" y="159.8">0603</text>
<text x="43.7" y="163.7" transform="rotate(-90 43.7 163.7)">0603</text>
<text x="126.2" y="162.3">0603</text>
<text x="51.6" y="181.1">0603</text>
<text x="176.2" y="190.3">0603</text>
<text x="176.2" y="192.8">0603</text>
<text x="176.2" y="195.4">0603</text>
<text x="176.2" y="197.9">0603</text>
<text x="176.2" y="200.5">0603</text>
<text x="176.2" y="203">0603</text>
<text x="176.2" y="205.6">0603</text>
<text x="176.2" y="208.1">0603</text>
<text x="154.2" y="215.7">0603</text>
<text x="179.7" y="215.7">0603</text>
<text x="38.6" y="232.3" transform="rotate(-90 38.6 232.3)">0805</text>
<text x="53.9" y="232.3" transform="rotate(-90 53.9 232.3)">0603</text>
<text x="69.1" y="232.3" transform="rotate(-90 69.1 232.3)">0603</text>
<text x="79.3" y="232.3" transform="rotate(-90 79.3 232.3)">0603</text>
<text x="155.9" y="239.6">0603</text>
<text x="158.2" y="245.1" transform="rotate(-90 158.2 245.1)">0805</text>
<text x="183.6" y="245.1" transform="rotate(-90 183.6 245.1)">0805</text>
<text x="167" y="256.5">0603</text>
</g>
</svg>
